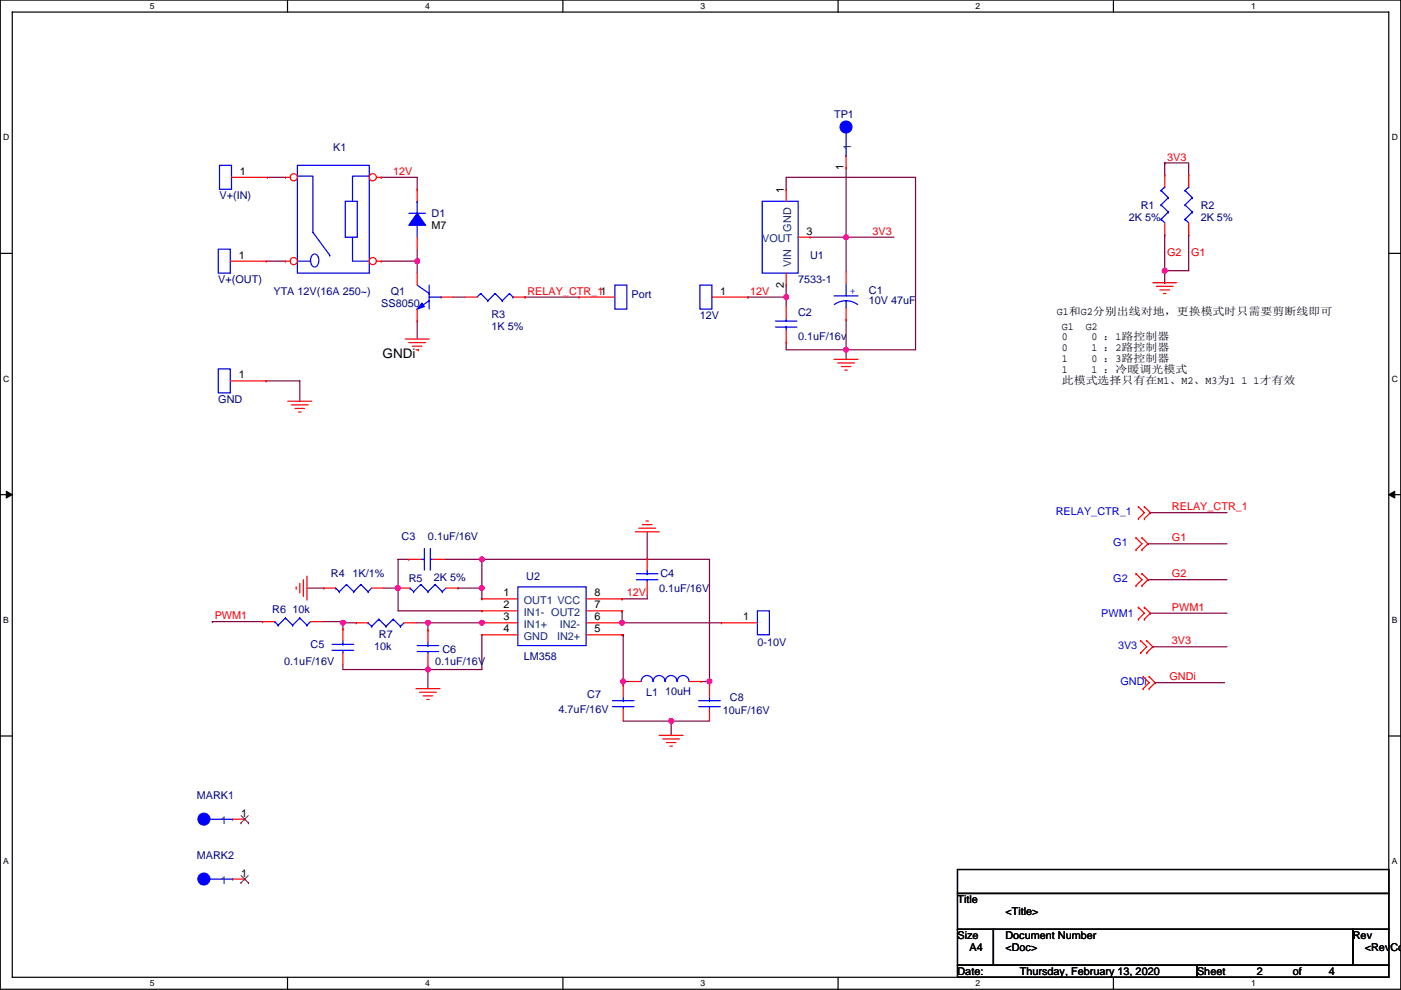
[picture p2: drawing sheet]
<svg xmlns="http://www.w3.org/2000/svg" width="297mm" height="210mm" viewBox="0 0 297 210" stroke-linecap="round" stroke-linejoin="round" font-family="sans-serif">
<path d="M.1 0h296.9v209.8h-296.9zM2.6 2.6h291.8v204.7h-291.8z" fill="none" stroke="#000" stroke-width=".25"/>
<g fill="#fff">
<path d="M31.8 .3h1v2h-1z"/>
<path d="M31.8 207.5h1v2.1h-1z"/>
</g>
<path d="M61 0v2.6M61 207.3v2.5" fill="none" stroke="#000" stroke-width=".25"/>
<g fill="#fff">
<path d="M90.1 .3h1v2h-1z"/>
<path d="M90.1 207.5h1v2.1h-1z"/>
</g>
<path d="M119.3 0v2.6M119.3 207.3v2.5" fill="none" stroke="#000" stroke-width=".25"/>
<g fill="#fff">
<path d="M148.5 .3h1v2h-1z"/>
<path d="M148.5 207.5h1v2.1h-1z"/>
</g>
<path d="M177.7 0v2.6M177.7 207.3v2.5" fill="none" stroke="#000" stroke-width=".25"/>
<g fill="#fff">
<path d="M206.9 .3h1v2h-1z"/>
<path d="M206.9 207.5h1v2.1h-1z"/>
</g>
<path d="M236.1 0v2.6M236.1 207.3v2.5" fill="none" stroke="#000" stroke-width=".25"/>
<g fill="#fff">
<path d="M265.2 .3h1v2h-1z"/>
<path d="M265.2 207.5h1v2.1h-1z"/>
<path d="M.7 28.2h1.3v2h-1.3z"/>
<path d="M295.1 28.2h1.3v2h-1.3z"/>
<path d="M.7 79.3h1.3v2.1h-1.3z"/>
<path d="M295.1 79.3h1.3v2.1h-1.3z"/>
</g>
<path d="M.1 53.7h2.5M294.4 53.7h2.6" fill="none" stroke="#000" stroke-width=".25"/>
<g fill="#fff">
<path d="M.7 130.5h1.2v2h-1.2z"/>
<path d="M295.1 130.5h1.2v2h-1.2z"/>
</g>
<path d="M.1 104.9h2.5M294.4 104.9h2.6" fill="none" stroke="#000" stroke-width=".25"/>
<path d="M1.3 104.2l1.3 .7-1.3 .7zM294.4 104.9l1.3-.7v1.4z" fill="#000" stroke="#000" stroke-width=".21"/>
<g fill="#fff">
<path d="M.7 181.7h1.2v2h-1.2z"/>
<path d="M295.1 181.7h1.2v2h-1.2z"/>
</g>
<path d="M.1 156.1h2.5M294.4 156.1h2.6M203 184.4h91.4v5.1h-91.4zM203 189.5h91.4v7.6h-91.4zM203 197.1h7.6v7.6h-7.6zM210.6 197.1h76.2v7.6h-76.2zM286.8 197.1h7.6v7.6h-7.6zM203 204.7h50.8v2.6h-50.8zM253.8 204.7h40.6v2.6h-40.6z" fill="none" stroke="#000" stroke-width=".25"/>
<g fill="none" stroke="#800040" stroke-width=".25">
<path d="M56.7 37.6h3.8M80.8 37.6h7.7v2.6M80.8 37.6h.1M179.4 35.6v14.7M246.9 34.6h5.1v2.5M246.9 34.6h.1M246.9 34.6v2.5M56.4 55.4h4.1M80.8 55.4h7.7M88.5 52.9v2.5M88.5 55.4h.1M88.5 55.4v2.5"/>
<path d="M166.7 40.2v-2.6h27.4v36.6h-14.7M171.8 50.3h7.6M179.4 50.3h.1M179.4 50.3h10.1M179.4 50.3v7.4M246.9 49.8v7.6h5.1v-7.6M246.9 49.8h.1M246.9 60h.1M246.9 57.4v2.6M252 49.8h.1M88.5 68.1v3.8M96.1 63h2.5"/>
<path d="M111.3 63h.1M111.3 63h11.4M158.6 63h.1M158.6 63h8.1M166.7 72.7v1.5h12.7M166.7 63h.1M166.7 60.5v2.5M166.7 63v2M179.4 74.2h.1M179.4 67.8v6.4M179.4 74.2v2M56.4 80.8h7.2v4.3"/>
<path d="M86.7 118.6h-2.3v6.1M94.3 118.6h7.9M102.2 118.6h.1M102.2 118.6h48.2v25.9M102.2 118.6v6.1M137.2 112.8v5.6M243.4 115.3h.1M243.4 115.3h16.8M243.9 108.7h.1M243.9 108.7h16.3M45 131.8h.1M45 131.8h10.7"/>
<path d="M65.1 124.7h3.5M68.4 131.8h4.3v.3M72.7 132.1h.1M72.7 132.1v1.3M72.7 132.1h2.8M81.3 124.7h3.1M84.4 124.7h.1M84.4 124.7v4.9h17.8M88.2 132.1h2.5v1.5M90.7 132.1h.1M90.7 132.1h11.7M97.1 124.7h.1"/>
<path d="M97.1 124.7h5.1M102.2 132.1h.1M102.2 134.6v7.4h-11.5M102.2 124.7v2.3M131.9 127h.1M131.9 129.6h.1M131.9 134.6h.2M131.9 129.6v2.5h21.1M132.1 134.6h.1M132.1 134.6v9.9M137.2 126v1h-5.3M243.4 123h.1"/>
<path d="M243.4 123h16.8M243.9 130.1h.1M243.9 130.1h16.3M244.4 137.2h.1M244.4 137.2h15.8M72.7 141v1h18M90.7 141.2v.8M90.7 142h.1M90.7 142v4.1M132.1 144.5h1.3M132.1 144.5v.8M132.1 152.9h10.2"/>
<path d="M142.3 152.9h.1M142.3 152.9v3.1M142.3 152.9h8.1M148.7 144.5h1.7M150.4 144.5h.1M150.4 144.5v.8M244.9 144.8h.1M244.9 144.8h14.7"/>
</g>
<g fill="#f0f" stroke="#f0f" stroke-width=".25">
<circle cx="179.4" cy="74.2" r=".5"/>
<circle cx="179.4" cy="50.3" r=".5"/>
<circle cx="166.7" cy="63" r=".5"/>
<circle cx="88.4" cy="55.4" r=".5"/>
<circle cx="150.4" cy="144.5" r=".5"/>
<circle cx="131.9" cy="132.1" r=".5"/>
<circle cx="132.1" cy="144.5" r=".5"/>
<circle cx="142.3" cy="152.9" r=".5"/>
<circle cx="102.2" cy="118.6" r=".5"/>
<circle cx="72.7" cy="132.1" r=".5"/>
<circle cx="90.7" cy="142" r=".5"/>
<circle cx="102.2" cy="132.1" r=".5"/>
<circle cx="84.4" cy="124.7" r=".5"/>
<circle cx="102.2" cy="124.7" r=".5"/>
<circle cx="90.7" cy="132.1" r=".5"/>
<circle cx="246.9" cy="57.4" r=".5"/>
</g>
<g fill="none" stroke="#f00" stroke-width=".25">
<path d="M49.1 37.6h7.6M56.7 37.6h.1M179.4 35.6h.1M179.4 33v2.6M246.9 37.1h.1M246.9 37.1v2.5M252 37.1h.1M252 37.1v2.5M48.8 55.4h7.6M56.4 55.4h.1M88.5 57.9v2.6M88.5 50.3v2.6"/>
<path d="M88.5 40.2h.1M88.5 40.2v2.5M166.7 40.2h.1M166.7 40.2v2.5M166.7 57.9v2.6M169.2 50.3h2.6M171.8 50.3h.1M179.4 57.7v2.5M244.4 60h5.1M246.9 47.3v2.5M252 47.3v2.5M85.9 71.9h5.1"/>
<path d="M86.7 72.7h3.5M87.4 73.4h2.1M88.2 74.2h.5M88.5 68.1h.1M88.5 65.6v2.5M88.7 74.2h.1M93.5 63h2.6M98.6 63h2.6M108.8 63h2.5M111.3 63h.1M122.7 63h.1M122.7 63h7.7"/>
<path d="M150.9 63h7.7M158.6 63h.1M166.7 60.5h.1M166.7 65v2.6M166.7 72.7h.1M166.7 70.1v2.6M176.8 76.2h5.1M177.6 77h3.6M178.4 77.7h2M179.1 78.5h.5M179.4 67.8h.1M179.4 65.3v2.5"/>
<path d="M245.2 60.7h3.5M245.9 61.5h2.1M246.7 62.3h.5M48.8 80.8h7.6M56.4 80.8h.1M61 85.1h5.1M61.8 85.9h3.5M62.5 86.6h2.1M63.3 87.4h.5M86.7 118.6h.1M86.7 118.6h2.5M91.8 118.6h2.5"/>
<path d="M134.7 112.8h5.1M135.4 112h3.6M136.2 111.3h2M137 110.5h.5M137.2 118.4h.1M137.2 118.4v2.5M240.9 114.1h.1M240.9 116.6h.1M240.9 114.1l1.2 1.2-1.2 1.3M241.4 107.5h.1M241.4 110h.1M241.4 107.5l1.2 1.2-1.2 1.3"/>
<path d="M242.1 116.6h.1M242.1 114.1h.1M242.1 114.1l1.3 1.2-1.3 1.3M242.6 110h.1M242.6 107.5h.1M242.6 107.5l1.3 1.2-1.3 1.3M55.7 131.8h.1M55.7 131.8h2.5M62.8 124.5v.5M63.6 123.7v2.1M64.3 123v3.5M65.1 122.2v5.1"/>
<path d="M65.8 131.8h2.6M68.6 124.7h.1M68.6 124.7h2.6M72.7 138.5v2.5M72.7 133.4h.1M72.7 133.4v2.5M75.5 132.1h.1M75.5 132.1h2.5M78.8 124.7h2.5M84.4 124.7h.1M84.4 124.7h2.5M85.7 132.1h2.5"/>
<path d="M90.7 138.7v2.5M90.7 133.6h.1M90.7 133.6v2.6M94.5 124.7h2.6M102.2 127h.1M102.2 129.6h.1M102.2 132.1h.1M102.2 134.6h.1M102.2 127h7.6M102.2 129.6h7.6M102.2 132.1h7.6M102.2 134.6h7.6"/>
<path d="M124.3 127h7.6M124.3 129.6h7.6M124.3 132.1h7.6M124.3 134.6h7.6M131.9 134.6h.1M131.9 132.1h.1M131.9 129.6h.1M131.9 127h.1M137.2 123.5v2.5M153 132.1h.1M153 132.1h7.6M240.9 121.7h.1"/>
<path d="M240.9 124.2h.1M240.9 121.7l1.2 1.3-1.2 1.2M241.4 128.8h.1M241.4 131.3h.1M241.4 128.8l1.2 1.3-1.2 1.2M241.9 135.9h.1M241.9 138.5h.1M241.9 135.9l1.2 1.3-1.2 1.3M242.1 124.2h.1M242.1 121.7h.1M242.1 121.7l1.3 1.3-1.3 1.2M242.6 131.3h.1"/>
<path d="M242.6 128.8h.1M242.6 128.8l1.3 1.3-1.3 1.2M243.1 138.5h.1M243.1 135.9h.1M243.1 135.9l1.3 1.3-1.3 1.3M88.2 146.1h5.1M89 146.8h3.5M89.7 147.6h2.1M90.5 148.4h.5M132.1 150.4v2.5M132.1 145.3h.1M132.1 145.3v2.5"/>
<path d="M133.4 144.5h2.6M139.8 156h5M140.5 156.7h3.6M141.3 157.5h2M142 158.3h.6M146.1 144.5h2.6M148.7 144.5h.1M150.4 150.4v2.5M150.4 145.3h.1M150.4 145.3v2.5M242.4 143.5h.1M242.4 146.1h.1"/>
<path d="M242.4 143.5l1.2 1.3-1.2 1.3M243.6 146.1h.1M243.6 143.5h.1M243.6 143.5l1.3 1.3-1.3 1.3M49.3 173.8h2.6M51.9 173.8h.1M49.3 186.5h2.6M51.9 186.5h.1"/>
</g>
<g fill="none" stroke="#00f" stroke-width=".25">
<path d="M46.5 35.1h2.6v5.1h-2.6zM63.1 35.1h15.2v22.8h-15.2zM63.1 37.4h3.3v11.9l3.5 4.8M78.3 37.4h-3.6v5.3M179.4 33h.1M179.4 28v5M246.9 39.6h.1M246.9 39.6l-.7 .8M252 39.6h.1M252 39.6l-.7 .8M46.3 52.9h2.5v5h-2.5zM63.1 55.4h2.7"/>
<path d="M66.2 54.1a.8 .8 0 0 1 .9-.1 .8 .8 0 0 1 .5 .8 1.42 1.42 0 0 1-.9 1.8 1.63 1.63 0 0 1-.5-2.5zM69.9 54.1h.1M73.2 42.7h2.6v7.6h-2.6zM74.7 50.3v5.1h3.6M86.7 45.2h3.5M88.5 47.8v2.5M88.5 42.7h.1M88.5 42.7v2.5M161.6 42.7h7.6v15.2h-7.6zM246.2 46.5h.1M246.2 43.5h.1M246.2 40.4h.1"/>
<path d="M246.2 46.5l.7 .8M246.2 43.5l1.5 1.5M246.2 40.4l1.5 1.5M247.7 45h.1M247.7 41.9h.1M247.7 45l-1.5 1.5M247.7 41.9l-1.5 1.6M251.3 46.5h.1M251.3 43.5h.1M251.3 40.4h.1M251.3 46.5l.7 .8M251.3 43.5l1.5 1.5"/>
<path d="M251.3 40.4l1.5 1.5M252.8 45h.1M252.8 41.9h.1M252.8 45l-1.5 1.5M252.8 41.9l-1.5 1.6M46.3 78.3h2.5v5h-2.5zM88.5 65.6h.1M88.5 60.5l2.5 1.8M91 62.3h.1M91 60.5v5.1M91 63.8l-2.5 1.8M91 63h2.5"/>
<path d="M93.5 63h.1M101.9 62.3h.1M101.9 62.3l-.7 .7M101.9 62.3l1.5 1.5M103.4 63.8h.1M105 62.3h.1M105 62.3l-1.6 1.5M105 62.3l1.5 1.5M106.5 63.8h.1M108 62.3h.1M108 62.3l-1.5 1.5M108 62.3l.8 .7"/>
<path d="M108.8 63h.1M130.4 60.5h2.5v5.1h-2.5zM148.4 60.5h2.5v5.1h-2.5zM164.4 69.4h4.6M164.4 68.1h4.6M166.7 67.6v.5M166.7 69.4h.1M166.7 69.4v.7M176.8 62.8h5.1M179.4 63.8l1 .1 1.4 .7M179.4 63.8l-1.1 .1-1.4 .7M179.4 63.8v1.5"/>
<path d="M179.4 60.2v2.6M89.2 118.6h.8M90 116.4v4.5M90 118.6h.1M91.2 118.6h.6M91.2 116.4v4.5M58.2 131.8h.1M58.2 131.8l.8 .8M59 132.6h.1M60.5 131.1h.1M60.5 131.1l1.5 1.5M60.5 131.1l-1.5 1.5"/>
<path d="M62 132.6h.1M63.6 131.1h.1M63.6 131.1l1.5 1.5M63.6 131.1l-1.6 1.5M65.1 132.6h.1M65.8 131.8l-.7 .8M70.4 136.7h4.6M70.4 137.9h4.6M71.2 124.7h.1M71.2 124.7l.7 .8M71.9 125.5h.1M72.7 137.9v.6"/>
<path d="M72.7 136.7h.1M72.7 135.9v.8M73.5 124h.1M73.5 124l1.5 1.5M73.5 124l-1.6 1.5M75 125.5h.1M76.5 124h.1M76.5 124l1.5 1.5M76.5 124l-1.5 1.5M78 132.1h.1M78 125.5h.1M78 132.1l.8 .8"/>
<path d="M78.8 132.9h.1M78.8 124.7l-.8 .8M80.3 131.3h.1M80.3 131.3l1.5 1.6M80.3 131.3l-1.5 1.6M81.8 132.9h.1M83.4 131.3h.1M83.4 131.3l1.5 1.6M83.4 131.3l-1.6 1.6M84.9 132.9h.1M85.7 132.1l-.8 .8M86.9 124.7h.1"/>
<path d="M86.9 124.7l.8 .8M87.7 125.5h.1M88.5 136.9h4.5M88.5 138.2h4.5M89.2 124h.1M89.2 124l1.5 1.5M89.2 124l-1.5 1.5M90.7 138.2v.5M90.7 136.9h.1M90.7 125.5h.1M90.7 136.2v.7M92.3 124h.1"/>
<path d="M92.3 124l1.5 1.5M92.3 124l-1.6 1.5M93.8 125.5h.1M94.5 124.7l-.7 .8M109.8 124.5h14.5v12.4h-14.5zM134.9 121.7h4.6M134.9 123h4.6M137.2 123v.5M137.2 121.7h.1M137.2 120.9v.8M160.6 129.6h2.5v5h-2.5zM129.9 148.6h4.5"/>
<path d="M129.9 149.9h4.5M132.1 149.9v.5M132.1 148.6h.1M132.1 147.8v.8M136 144.5a1.26 1.26 0 0 1 1.2-1.2 1.26 1.26 0 0 1 1.3 1.2M138.5 144.5a1.26 1.26 0 0 1 1.2-1.2 1.26 1.26 0 0 1 1.3 1.2M141 144.5a1.26 1.26 0 0 1 1.3-1.2 1.26 1.26 0 0 1 1.2 1.2M143.6 144.5a1.26 1.26 0 0 1 1.2-1.2 1.26 1.26 0 0 1 1.3 1.2M148.1 148.6h4.6M148.1 149.9h4.6M150.4 149.9v.5M150.4 148.6h.1"/>
<path d="M150.4 147.8v.8M44.3 173.8h5M49.3 173.8h.1M44.3 186.5h5M49.3 186.5h.1"/>
</g>
<g fill="#00f" stroke="#00f" stroke-width=".25">
<path d="M89.5 64.3l.5 .7-1.5 .6z" fill-rule="evenodd"/>
<path d="M88.5 45.2l1.7 2.6h-3.5z" fill-rule="evenodd"/>
<circle cx="43.2" cy="186.4" r="1.26"/>
<circle cx="43.2" cy="173.7" r="1.26"/>
<circle cx="179.4" cy="26.9" r="1.26"/>
</g>
<path d="M51.1 174.5h.1M51.1 173l1.6 1.5M52.6 173l-1.5 1.5M52.7 174.5h.1M51.1 187.2h.1M51.1 185.7l1.6 1.5M52.6 185.7l-1.5 1.5M52.7 187.2h.1" fill="none" stroke="#804000" stroke-width=".21"/>
<circle cx="62.3" cy="37.6" r=".76" fill="#fff" stroke="#f00" stroke-width=".25"/>
<path d="M60.5 37.6h.1M60.5 37.6h1" fill="none" stroke="#f00" stroke-width=".25"/>
<circle cx="62.3" cy="55.4" r=".76" fill="#fff" stroke="#f00" stroke-width=".25"/>
<path d="M60.5 55.4h.1M60.5 55.4h1" fill="none" stroke="#f00" stroke-width=".25"/>
<circle cx="79" cy="55.4" r=".76" fill="#fff" stroke="#f00" stroke-width=".25"/>
<path d="M79.8 55.4h1M80.8 55.4h.1" fill="none" stroke="#f00" stroke-width=".25"/>
<circle cx="79" cy="37.6" r=".76" fill="#fff" stroke="#f00" stroke-width=".25"/>
<path d="M79.8 37.6h1M80.8 37.6h.1" fill="none" stroke="#f00" stroke-width=".25"/>
<g fill="#f0f" stroke="#f0f" stroke-width=".25">
<circle cx="179.4" cy="74.2" r=".5"/>
<circle cx="179.4" cy="50.3" r=".5"/>
<circle cx="166.7" cy="63" r=".5"/>
<circle cx="88.4" cy="55.4" r=".5"/>
<circle cx="150.4" cy="144.5" r=".5"/>
<circle cx="131.9" cy="132.1" r=".5"/>
<circle cx="132.1" cy="144.5" r=".5"/>
<circle cx="142.3" cy="152.9" r=".5"/>
<circle cx="102.2" cy="118.6" r=".5"/>
<circle cx="72.7" cy="132.1" r=".5"/>
<circle cx="90.7" cy="142" r=".5"/>
<circle cx="102.2" cy="132.1" r=".5"/>
<circle cx="84.4" cy="124.7" r=".5"/>
<circle cx="102.2" cy="124.7" r=".5"/>
<circle cx="90.7" cy="132.1" r=".5"/>
<circle cx="246.9" cy="57.4" r=".5"/>
</g>
<text font-size="2.8" x="81.1" y="75.9">GNDi</text>
<g font-size="2.3" fill="#000080">
<text x="176.8" y="24.9">TP1</text>
<text x="70.7" y="32">K1</text>
<text x="46.5" y="42.2">V+(IN)</text>
<text x="91.5" y="46">D1</text>
<text x="239.3" y="46.8">2K 5%</text>
<text x="241.9" y="44.2">R1</text>
<text x="254.6" y="44.2">R2</text>
<text x="254.6" y="46.8">2K 5%</text>
<text x="46.3" y="60">V+(OUT)</text>
<text x="169.2" y="60">7533-1</text>
<text x="171.8" y="54.9">U1</text>
<text x="58" y="62.5">YTA 12V(16A 250~)</text>
<text x="80.8" y="65.1">SS8050</text>
<text x="82.9" y="62.5">Q1</text>
<text x="133.9" y="63.3">Port</text>
<text x="184.2" y="62.3">C1</text>
<text x="184.2" y="64.6">10V 47uF</text>
<text x="104.2" y="67.4">R3</text>
<text x="104.2" y="69.9">1K 5%</text>
<text x="148.4" y="67.6">12V</text>
<text x="169.2" y="67.1">C2</text>
<text x="169.2" y="72.2">0.1uF/16v</text>
<text x="46.3" y="85.4">GND</text>
<text x="85.2" y="114.6">C3</text>
<text x="90.7" y="114.6">0.1uF/16V</text>
<text x="70.2" y="122.5">R4</text>
<text x="74.7" y="122.5">1K/1%</text>
<text x="86.7" y="123.5">R5</text>
<text x="92" y="123.2">2K 5%</text>
<text x="111.6" y="123">U2</text>
<text x="139.8" y="125.5">0.1uF/16V</text>
<text x="140" y="122.5">C4</text>
<text x="57.7" y="130.1">R6 10k</text>
<text x="65.8" y="137.5">C5</text>
<text x="79.3" y="138">10k</text>
<text x="80.3" y="135.4">R7</text>
<text x="160.6" y="136.9">0-10V</text>
<text x="60.3" y="141">0.1uF/16V</text>
<text x="92.3" y="141">0.1uF/16V</text>
<text x="93.8" y="138.5">C6</text>
<text x="111.1" y="140">LM358</text>
<text x="124.5" y="148.1">C7</text>
<text x="137" y="147.6">L1</text>
<text x="141" y="147.4">10uH</text>
<text x="154.7" y="148.6">C8</text>
<text x="118.4" y="151.2">4.7uF/16V</text>
<text x="153.2" y="151.4">10uF/16V</text>
<text x="41.7" y="169.5">MARK1</text>
<text x="41.7" y="182.2">MARK2</text>
</g>
<g font-size="2.3" fill="#004080">
<text x="180.4" y="31.8" transform="rotate(-90 180.4 31.8)">1</text>
<text x="161.6" y="51.4">VOUT</text>
<text x="167.7" y="49.1" transform="rotate(-90 167.7 49.1)">GND</text>
<text x="167.7" y="56.7" transform="rotate(-90 167.7 56.7)">VIN</text>
<text x="111.1" y="128.1">OUT1 VCC</text>
<text x="111.1" y="130.6">IN1- OUT2</text>
<text x="111.1" y="133.1">IN1+</text>
<text x="111.1" y="135.7">GND</text>
<text x="118.1" y="135.7">IN2+</text>
<text x="118.7" y="133.1">IN2-</text>
<text x="46.8" y="174.8">1</text>
<text x="46.8" y="187.5">1</text>
</g>
<g font-size="2.3" fill="#f00">
<text x="247.5" y="34.1">3V3</text>
<text x="83.4" y="37.1">12V</text>
<text x="185" y="49.8">3V3</text>
<text x="247.5" y="54.4">G2</text>
<text x="252.5" y="54.4">G1</text>
<text x="111.8" y="62.5">RELAY_CTR_11</text>
<text x="159.1" y="62.5">12V</text>
<text x="248.5" y="108.2">RELAY_CTR_1</text>
<text x="248.5" y="114.8">G1</text>
<text x="248.5" y="122.4">G2</text>
<text x="45.5" y="131.3">PWM1</text>
<text x="132.9" y="126.5">12V</text>
<text x="248.5" y="129.6">PWM1</text>
<text x="248.5" y="136.7">3V3</text>
<text x="248" y="144.3">GNDi</text>
</g>
<g font-size="2.3">
<text x="50.9" y="37.1">1</text>
<text x="166.2" y="40.9" transform="rotate(-90 166.2 40.9)">1</text>
<text x="178.9" y="36.1" transform="rotate(-90 178.9 36.1)">1</text>
<text x="91.5" y="48.6">M7</text>
<text x="171" y="49.8">3</text>
<text x="50.6" y="54.9">1</text>
<text x="152.7" y="62.5">1</text>
<text x="166.2" y="61" transform="rotate(-90 166.2 61)">2</text>
<text x="224.1" y="66.9">G1和G2分分分分分分，更更更更更更更更更更分更更</text>
<text x="225.1" y="69.9">G1</text>
<text x="230.2" y="69.9">G2</text>
<text x="225.1" y="72.2">0</text>
<text x="225.1" y="74.5">0</text>
<text x="225.1" y="76.8">1</text>
<text x="231.5" y="72.2">0 ：1路口口继</text>
<text x="231.5" y="74.5">1 ：2路口口继</text>
<text x="231.5" y="76.8">0 ：3路口口继</text>
<text x="50.6" y="80.3">1</text>
<text x="225.1" y="79.1">1</text>
<text x="225.1" y="81.3">此更更此此更此此M1、M2、M3为1 1 1才此才</text>
<text x="231.5" y="79.1">1 ：冷冷冷冷更更</text>
<text x="106.7" y="126.5">1</text>
<text x="106.7" y="129">2</text>
<text x="106.7" y="131.6">3</text>
<text x="126" y="126.5">8</text>
<text x="126" y="131.6">6</text>
<text x="126" y="129">7</text>
<text x="157.5" y="131.6">1</text>
<text x="106.7" y="134.1">4</text>
<text x="126" y="134.1">5</text>
<text x="51.1" y="173.2">1</text>
<text x="51.1" y="185.9">1</text>
<text x="203" y="191.6">Title</text>
<text x="213.2" y="194.1">&lt;Title&gt;</text>
<text x="203" y="199.2">Size</text>
<text x="205.5" y="201.7">A4</text>
<text x="213.2" y="199.2">Document Number</text>
<text x="213.2" y="201.7">&lt;Doc&gt;</text>
<text x="286.8" y="199.2">Rev</text>
<text x="289.4" y="201.7">&lt;RevCo</text>
<text x="203" y="206.8">Date:</text>
<text x="216.2" y="206.8">Thursday, February 13, 2020</text>
<text x="253.8" y="206.8">Sheet</text>
<text x="266.5" y="206.8">2</text>
<text x="274.1" y="206.8">of</text>
<text x="281.7" y="206.8">4</text>
</g>
<g font-size="2.3" fill="#00f">
<text x="180.1" y="62.3">+</text>
<text x="223.8" y="109.3">RELAY_CTR_1</text>
<text x="236" y="115.9">G1</text>
<text x="236" y="123.5">G2</text>
<text x="233.5" y="130.9">PWM1</text>
<text x="237" y="137.7">3V3</text>
<text x="237.6" y="145.3">GNDi</text>
</g>
<g font-size="1.8">
<text x="31.8" y="1.9">5</text>
<text x="90.1" y="1.9">4</text>
<text x="148.5" y="1.9">3</text>
<text x="206.9" y="1.9">2</text>
<text x="265.2" y="1.9">1</text>
<text x=".7" y="29.8">D</text>
<text x="295.1" y="29.8">D</text>
<text x=".7" y="81">C</text>
<text x="295.1" y="81">C</text>
<text x=".7" y="132.1">B</text>
<text x="295.1" y="132.1">B</text>
<text x=".7" y="183.3">A</text>
<text x="295.1" y="183.3">A</text>
<text x="31.8" y="209.2">5</text>
<text x="90.1" y="209.2">4</text>
<text x="148.5" y="209.2">3</text>
<text x="206.9" y="209.2">2</text>
<text x="265.2" y="209.2">1</text>
</g>
</svg>
